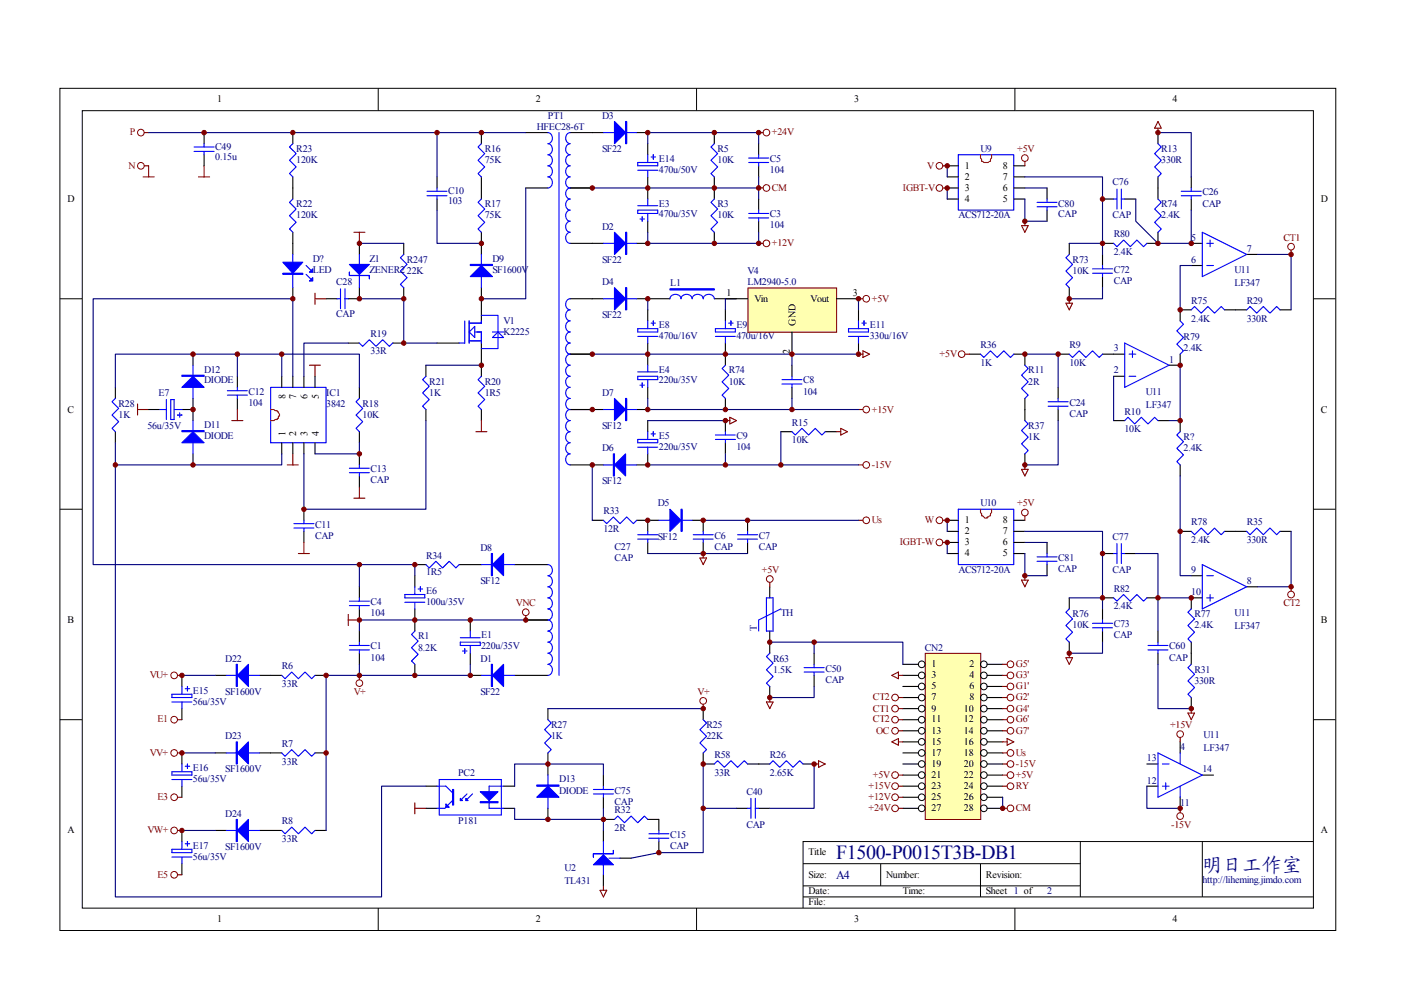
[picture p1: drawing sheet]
<svg xmlns="http://www.w3.org/2000/svg" width="297mm" height="210mm" viewBox="0 0 297 210" stroke-linecap="round" stroke-linejoin="round" font-family="sans-serif">
<g fill="none" stroke="#000" stroke-width=".21">
<path d="M12.7 18.7h270.5v178.6h-270.5zM80.2 18.7v4.7M147.7 18.7v4.7M215.2 18.7v4.7M17.4 23.5h261.1v169h-261.1zM12.7 63.3h4.7M278.4 63.3h4.7M12.7 108h4.7M278.4 108h4.7M12.7 152.6h4.7M278.4 152.6h4.7M229 178.4v11.8"/>
<path d="M254.9 178.4h-84.6v14.1M278.4 178.4h-23.5v11.8M80.2 192.5v4.7M147.7 192.5v4.7M170.3 183.1h58.7M170.3 190.2h108.1M170.3 187.8h58.7M186.7 183.1v4.7M207.9 183.1v7.1M215.2 192.5v4.7"/>
</g>
<g fill="none" stroke="#000" stroke-width=".23">
<path d="M62.1 28.1v2.4M62.1 37.5v4.7M92.7 37.5v2.4M102.1 28.1v2.4M102.1 37.5v4.7M111.5 28.1h4.7M111.5 39.9h4.7M120.9 28.1h7M120.9 39.9h4.7M135 28.1h2.3M137.3 30.5v2.3M137.3 37.5v4.7"/>
<path d="M151.4 28.1v2.4M151.4 37.5v4.7M160.9 30.5v2.3M160.9 35.2v2.3M62.1 49.3v4.6M76.2 51.6v2.3M85.6 51.6v2.3M92.7 42.2v2.4M102.1 49.3v4.6M120.9 51.6h7M135 51.6h2.3M137.3 46.9v2.4"/>
<path d="M151.4 49.3v2.3M160.9 42.2v2.4M160.9 46.9v2.4M40.9 75.1v2.3M50.3 79.8v2.3M59.7 79.8v2.3M62.1 61v2.3M62.1 79.8v2.3M64.4 79.8v2.3M66.8 79.8v2.3M69.1 63.3h2.4M73.8 72.7h2.4"/>
<path d="M76.2 61v2.3h-2.4M83.2 72.7h2.4M85.6 61v2.3M90.3 77.4v2.4M92.7 72.7h4.7M102.1 61v7M102.1 72.7v7.1M120.9 75.1h4.7M120.9 63.3h7M135 63.3h2.3M137.3 65.7v2.3M137.3 72.7v4.7"/>
<path d="M153.8 65.7v2.3M153.8 72.7v4.7M167.9 77.4v2.4M182 65.7v2.3M182 72.7v2.4M40.9 84.5v4.7M40.9 96.2v2.4M50.3 84.5v2.3M59.7 93.9v2.3M62.1 93.9v2.3M64.4 93.9v2.3M66.8 93.9v2.3"/>
<path d="M76.2 82.1v2.4M76.2 91.5v2.4M76.2 96.2v2.4M90.3 86.8v2.4M102.1 86.8v2.4M120.9 86.8h7M120.9 98.6h7M135 86.8h2.3M137.3 96.2v2.4h-2.3M137.3 82.1v2.4M137.3 89.2v2.3M153.8 84.5v2.3"/>
<path d="M153.8 89.2v2.3M153.8 93.9v2.3M165.6 91.5h2.3M167.9 82.1v2.4M175 91.5h2.3M64.4 108v2.3M64.4 112.7v2.3M76.2 100.9v2.4M88 119.7h2.3M97.4 119.7h4.7M109.1 119.7h7.1M125.6 110.3h2.3"/>
<path d="M135 110.3h4.7M146.7 110.3h2.4v2.4M149.1 115v2.4M158.5 110.3v2.4M158.5 115v2.4M76.2 124.4v2.4M76.2 129.1v2.4M76.2 133.8v2.4M76.2 138.5v2.4M88 122.1v2.3M88 129.1v4.7M99.7 131.5v2.3"/>
<path d="M99.7 138.5v2.4M111.5 131.5h4.7M38.6 143.2v2.3M38.6 150.2v2.4M38.6 159.6v2.4M45.6 143.2h2.4M45.6 159.6h2.4M55 143.2h4.7M55 159.6h4.7M66.8 143.2h2.3M66.8 159.6h2.3M88 140.9v2.3"/>
<path d="M99.7 143.2h2.4M109.1 143.2h7.1M38.6 166.7v2.3M38.6 176.1v2.3M45.6 176.1h2.4M55 176.1h4.7M66.8 176.1h2.3M38.6 183.1v2.4"/>
</g>
<g fill="none" stroke="#00f" stroke-width=".23">
<path d="M62.1 30.5l-.7 .7 1.4 1.4-1.4 1.4 1.4 1.4-1.4 1.4 .7 .7M92.7 39.9v.7M102.1 30.5l-.7 .7 1.4 1.4-1.4 1.4 1.4 1.4-1.4 1.4 .7 .7M116.2 28.1a1.2 1.2 0 0 1 .9 1.2 1.2 1.2 0 0 1-.9 1.2 1.2 1.2 0 0 1 .9 1.1 1.2 1.2 0 0 1-.9 1.2 1.2 1.2 0 0 1 .9 1.2 1.2 1.2 0 0 1-.9 1.2 1.2 1.2 0 0 1 .9 1.1 1.2 1.2 0 0 1-.9 1.2 1.2 1.2 0 0 1 .9 1.2 1.2 1.2 0 0 1-.9 1.2M118.5 28.1v115.1M120.9 28.1a1.2 1.2 0 0 0-1 1.2 1.2 1.2 0 0 0 1 1.2 1.21 1.21 0 0 0-1 1.1 1.21 1.21 0 0 0 1 1.2 1.2 1.2 0 0 0-1 1.2 1.2 1.2 0 0 0 1 1.2 1.2 1.2 0 0 0-1 1.1 1.2 1.2 0 0 0 1 1.2 1.2 1.2 0 0 0-1 1.2 1.2 1.2 0 0 0 1 1.2 1.2 1.2 0 0 0-1 1.1 1.2 1.2 0 0 0 1 1.2 1.2 1.2 0 0 0-1 1.2 1.2 1.2 0 0 0 1 1.2 1.2 1.2 0 0 0-1 1.1 1.2 1.2 0 0 0 1 1.2 1.21 1.21 0 0 0-1 1.2 1.21 1.21 0 0 0 1 1.2 1.2 1.2 0 0 0-1 1.1 1.2 1.2 0 0 0 1 1.2M127.9 28.1h7.1M135.2 34.5h4.3v.7h-4.3zM135.2 36.1h4.3M137.3 32.8v1.7M137.3 36.1v1.4M138 33.3h1"/>
<path d="M138.5 32.8v.9M151.4 30.5l-.7 .7 1.5 1.4-1.5 1.4 1.5 1.4-1.5 1.4 .7 .7M158.7 34.5h4.3M158.7 33.5h4.3M160.9 32.8v.7M160.9 34.5v.7M62.1 42.2l-.7 .7 1.4 1.4-1.4 1.4 1.4 1.4-1.4 1.4 .7 .8M62.1 53.9v7.1M64.9 58.2l.9 .9M64.9 56.3l.9 .9M76.2 53.9v7.1M85.6 53.9l-.7 .8 1.4 1.4-1.4 1.4 1.4 1.4-1.4 1.4 .7 .7"/>
<path d="M90.5 40.6h4.3M90.5 41.5h4.3M92.7 41.5v.7M102.1 42.2l-.7 .7 1.4 1.4-1.4 1.4 1.4 1.4-1.4 1.4 .7 .8M102.1 53.9v7.1M127.9 51.6h7.1M135.2 44.6h4.3v.7h-4.3zM135.2 43.6h4.3M135.7 46.4h.9M136.2 46v.9M137.3 42.2v1.4M137.3 45.3v1.6"/>
<path d="M151.4 42.2l-.7 .7 1.5 1.4-1.5 1.4 1.5 1.4-1.5 1.4 .7 .8M158.7 45.3h4.3M158.7 46.2h4.3M160.9 44.6v.7M160.9 46.2v.7M40.9 77.4v7.1M71.5 63.3h.7M72.2 61.2v4.3M73.1 63.3h.7M73.1 61.2v4.3M76.2 72.7l.7 .7 1.4-1.4 1.4 1.4 1.4-1.4 1.4 1.4 .7-.7M90.3 79.8l-.7 .7 1.4 1.4-1.4 1.4 1.4 1.4-1.4 1.4 .7 .7"/>
<path d="M98.5 68v4.7h-1.1M99.5 68v4.7M99.5 72.3h2.6M99.5 70.4l1.2-1.2v2.4zM100.7 70.4h1.4v2.3M102.1 66.9h3.5v7h-3.5M102.1 79.8l-.7 .7 1.4 1.4-1.4 1.4 1.4 1.4-1.4 1.4 .7 .7M102.1 68v.5h-2.6M104.4 70.4h2.4M105.6 70.4l1.2 1.2h-2.4zM120.9 65.7a1.2 1.2 0 0 0-1 1.2 1.2 1.2 0 0 0 1 1.1 1.2 1.2 0 0 0-1 1.2 1.2 1.2 0 0 0 1 1.2 1.2 1.2 0 0 0-1 1.2 1.2 1.2 0 0 0 1 1.1 1.2 1.2 0 0 0-1 1.2 1.2 1.2 0 0 0 1 1.2 1.2 1.2 0 0 0-1 1.2 1.2 1.2 0 0 0 1 1.1 1.21 1.21 0 0 0-1 1.2 1.21 1.21 0 0 0 1 1.2 1.2 1.2 0 0 0-1 1.2 1.2 1.2 0 0 0 1 1.1 1.2 1.2 0 0 0-1 1.2 1.2 1.2 0 0 0 1 1.2 1.2 1.2 0 0 0-1 1.2 1.2 1.2 0 0 0 1 1.1 1.2 1.2 0 0 0-1 1.2 1.2 1.2 0 0 0 1 1.2 1.2 1.2 0 0 0-1 1.2 1.2 1.2 0 0 0 1 1.1 1.2 1.2 0 0 0-1 1.2 1.2 1.2 0 0 0 1 1.2 1.2 1.2 0 0 0-1 1.2 1.2 1.2 0 0 0 1 1.1M120.9 63.3a1.2 1.2 0 0 0-1 1.2 1.2 1.2 0 0 0 1 1.2"/>
<path d="M127.9 63.3h7.1M135.2 69.7h4.3v.7h-4.3zM135.2 79.8h4.3v.7h-4.3zM135.2 71.3h4.3M135.2 78.8h4.3M137.3 68v1.7M137.3 71.3v1.4M137.3 77.4v1.4M138 68.5h1M138.5 68v1M151.7 69.7h4.2v.7h-4.2zM151.7 71.3h4.2"/>
<path d="M153.8 77.4l-.7 .7 1.4 1.4-1.4 1.5 1.4 1.4-1.4 1.4 .7 .7M153.8 68v1.7M153.8 71.3v1.4M154.5 68.5h.9M155 68v1M167.9 79.8v.7M179.9 69.7h4.2v.7h-4.2zM179.9 71.3h4.2M182 68v1.7M182 71.3v1.4M182.7 68.5h1M183.2 68v1"/>
<path d="M40.9 89.2v7M48.2 82.8h4.2M48.2 83.8h4.2M50.3 82.1v.7M50.3 83.8v.7M57.4 82.1h11.7v11.8h-11.7zM74.1 99.3h4.2M76.2 84.5l-.7 .7 1.4 1.4-1.4 1.4 1.4 1.4-1.4 1.4 .7 .7M76.2 98.6v.7M120.9 96.2a1.2 1.2 0 0 0-1 1.2 1.2 1.2 0 0 0 1 1.2M127.9 86.8h7.1M127.9 98.6h7.1"/>
<path d="M135.2 93.2h4.3v.7h-4.3zM135.2 94.8h4.3M135.7 81.7h.9M136.2 81.2v.9M137.3 80.5v1.6M137.3 91.5v1.7M137.3 94.8v1.4M138 92h1M138.5 91.5v1M151.7 93.2h4.2M151.7 92.2h4.2M153.8 91.5v.7"/>
<path d="M153.8 93.2v.7M165.8 80.5h4.2M165.8 81.4h4.2M167.9 91.5l.7 .7 1.4-1.4 1.4 1.4 1.4-1.4 1.5 1.4 .7-.7M167.9 81.4v.7M62.3 111h4.3M62.3 112h4.3M64.4 110.3v.7M64.4 112v.7M74.1 100.2h4.2M76.2 100.2v.7M90.3 119.7l.7 .7 1.4-1.4 1.4 1.4 1.4-1.4 1.5 1.4 .7-.7"/>
<path d="M102.1 119.7h7M116.2 119.7a1.2 1.2 0 0 1 .9 1.2 1.2 1.2 0 0 1-.9 1.2 1.2 1.2 0 0 1 .9 1.1 1.2 1.2 0 0 1-.9 1.2 1.2 1.2 0 0 1 .9 1.2 1.2 1.2 0 0 1-.9 1.2M127.9 110.3l.7 .7 1.4-1.4 1.5 1.4 1.4-1.4 1.4 1.4 .7-.7M139.7 110.3h7M147 113.4h4.2M147 114.3h4.2M149.1 112.7v.7M149.1 114.3v.7M156.4 113.4h4.2M156.4 114.3h4.2M158.5 112.7v.7M158.5 114.3v.7"/>
<path d="M74.1 127.5h4.2M74.1 128.4h4.2M74.1 136.9h4.2M74.1 137.8h4.2M76.2 126.8v.7M76.2 128.4v.7M76.2 136.2v.7M76.2 137.8v.7M85.8 126.1h4.3v.7h-4.3zM85.8 127.7h4.3M88 133.8l-.8 .7 1.5 1.4-1.5 1.4 1.5 1.4-1.5 1.4 .8 .8M88 124.4v1.7"/>
<path d="M88 127.7v1.4M88.7 124.9h.9M89.1 124.4v.9M97.6 136.2h4.2v.7h-4.2zM97.6 135.2h4.2M98.1 138h.9M98.5 137.6v.9M99.7 133.8v1.4M99.7 136.9v1.6M116.2 126.8a1.2 1.2 0 0 1 .9 1.1 1.2 1.2 0 0 1-.9 1.2 1.2 1.2 0 0 1 .9 1.2 1.2 1.2 0 0 1-.9 1.2 1.2 1.2 0 0 1 .9 1.1 1.2 1.2 0 0 1-.9 1.2 1.2 1.2 0 0 1 .9 1.2 1.2 1.2 0 0 1-.9 1.2 1.2 1.2 0 0 1 .9 1.1 1.2 1.2 0 0 1-.9 1.2 1.2 1.2 0 0 1 .9 1.2 1.2 1.2 0 0 1-.9 1.2 1.2 1.2 0 0 1 .9 1.1 1.2 1.2 0 0 1-.9 1.2M36.4 147.2h4.3v.7h-4.3zM36.4 148.8h4.3"/>
<path d="M38.6 145.5v1.7M38.6 148.8v1.4M39.3 146h.9M39.7 145.5v1M48 143.2h7M48 159.6h7M59.7 159.6l.7 .7 1.4-1.4 1.5 1.4 1.4-1.4 1.4 1.4 .7-.7M59.7 143.2l.7 .7 1.4-1.4 1.5 1.4 1.4-1.4 1.4 1.4 .7-.7M102.1 143.2h7M36.4 163.6h4.3v.7h-4.3zM36.4 165.3h4.3M38.6 162v1.6"/>
<path d="M38.6 165.3v1.4M38.6 178.4v1.7M39.3 178.9h.9M39.3 162.5h.9M39.7 162v.9M39.7 178.4v1M48 176.1h7M59.7 176.1l.7 .7 1.4-1.4 1.5 1.4 1.4-1.4 1.4 1.4 .7-.7M36.4 180.1h4.3v.7h-4.3zM36.4 181.7h4.3M38.6 181.7v1.4"/>
</g>
<g fill="none" stroke="#800000" stroke-width=".21">
<circle cx="29.9" cy="35.2" r=".71"/>
<circle cx="29.9" cy="28.1" r=".7"/>
<circle cx="162.5" cy="39.9" r=".71"/>
<circle cx="162.5" cy="28.1" r=".71"/>
<circle cx="162.5" cy="51.6" r=".71"/>
<circle cx="36.9" cy="143.2" r=".71"/>
<circle cx="36.9" cy="159.6" r=".71"/>
<circle cx="36.9" cy="152.6" r=".71"/>
<circle cx="76.2" cy="144.8" r=".7"/>
<circle cx="36.9" cy="176.1" r=".71"/>
<circle cx="36.9" cy="169" r=".71"/>
<circle cx="36.9" cy="185.5" r=".71"/>
</g>
<g fill="none" stroke="#800000" stroke-width=".23">
<path d="M30.3 37.5h2.4M30.6 28.1h.9M30.6 35.2h.9v2.3M160.9 28.1h.9M160.9 39.9h.9M75 49.3h2.4M76.2 49.3v2.3M160.9 51.6h.9M65.6 77.4h2.4M66.8 62.2v2.3M66.8 77.4v2.4M66.8 63.3h2.3"/>
<path d="M29.2 85.7v2.3M29.2 86.8h2.3M49.1 89.2h2.4M50.3 86.8v2.4M60.9 98.6h2.4M62.1 96.2v2.4M100.9 91.5h2.3M102.1 89.2v2.3M63.3 117.4h2.3M64.4 115v2.4M75 105.6h2.4M76.2 103.3v2.3"/>
<path d="M73.8 130.3v2.3M73.8 131.5h2.4M37.6 143.2h1M37.6 159.6h1M37.6 152.6h1M76.2 143.2v.9M37.6 176.1h1M37.6 169h1M37.6 185.5h1"/>
</g>
<path d="M57.4 86.8h.7l.2 .3h.5v.2h.2l.3 .5v.4h-.3v.5h-.2v.2h-.5l-.2 .3h-.7" fill="none" stroke="#f00" stroke-width=".23"/>
<g fill="#00f" stroke="#00f" stroke-width=".23">
<path d="M99.7 58.6l2.4-2.3 2.3 2.3z"/>
<path d="M106.8 117.4v4.7l-2.4-2.4z"/>
<path d="M38.6 93.9l2.3-2.4 2.4 2.4z"/>
<path d="M38.6 82.1l2.3-2.3 2.4 2.3z"/>
<path d="M60 55.6h4.2l-2.1 2.3z"/>
<path d="M66.3 58.9v.7h-.7z"/>
<path d="M65.6 57.7l.7-.7v.7z"/>
<path d="M74.1 56.1h4.2l-2.1 2.1z"/>
<path d="M104.4 143.2l2.4-2.3v4.6z"/>
<path d="M50.3 143.2l2.4-2.3v4.6z"/>
<path d="M50.3 159.6l2.4-2.3v4.7z"/>
<path d="M50.3 176.1l2.4-2.4v4.7z"/>
<path d="M130.3 25.8l2.3 2.3-2.3 2.4z"/>
<path d="M130.3 49.3l2.3 2.3-2.3 2.3z"/>
<path d="M130.3 61l2.3 2.3-2.3 2.4z"/>
<path d="M130.3 84.5l2.3 2.3-2.3 2.4z"/>
<path d="M130.3 98.6l2.3-2.4v4.7z"/>
<path d="M142 108l2.4 2.3-2.4 2.4z"/>
<path d="M99.7 56.1h4.7v.2h-4.7z" fill-rule="evenodd"/>
<path d="M104.2 117.4h.2v4.7h-.2z" fill-rule="evenodd"/>
<path d="M38.6 91.3h4.7v.2h-4.7z" fill-rule="evenodd"/>
<path d="M38.6 79.5h4.7v.3h-4.7z" fill-rule="evenodd"/>
<path d="M60 57.9h4.2v.3h-4.2z" fill-rule="evenodd"/>
<path d="M74.1 57.7v.7h4.2v.7v-.7h-4.2z" fill-rule="evenodd"/>
<path d="M104.2 140.9h.2v4.6h-.2z" fill-rule="evenodd"/>
<path d="M50.1 140.9h.2v4.6h-.2z" fill-rule="evenodd"/>
<path d="M50.1 157.3h.2v4.7h-.2z" fill-rule="evenodd"/>
<path d="M50.1 173.7h.2v4.7h-.2z" fill-rule="evenodd"/>
<path d="M132.6 25.8h.3v4.7h-.3z" fill-rule="evenodd"/>
<path d="M132.6 49.3h.3v4.6h-.3z" fill-rule="evenodd"/>
<path d="M132.6 61h.3v4.7h-.3z" fill-rule="evenodd"/>
<path d="M132.6 84.5h.3v4.7h-.3z" fill-rule="evenodd"/>
<path d="M130 96.2h.3v4.7h-.3z" fill-rule="evenodd"/>
<path d="M144.4 108h.2v4.7h-.2z" fill-rule="evenodd"/>
</g>
<g fill="none" stroke="#000080" stroke-width=".23">
<path d="M31.5 28.1h80M92.7 28.1v9.4M111.5 39.9v23.4h-9.4M137.3 30.5v-2.4h23.6v2.4M160.9 37.5v2.4h-35.3M160.9 39.9v2.3M76.2 51.6h9.4M137.3 49.3v2.3h23.6v-2.3M40.9 75.1h9.4M50.3 79.8v-4.7h25.9v7M59.7 75.1v4.7M62.1 79.8v-16.5h-42.3v56.4h68.2v2.4"/>
<path d="M73.8 72.7h-9.4v7.1M76.2 63.3h9.4v9.4h7.1M90.3 77.4h11.8M59.7 96.2v2.4h-18.8M76.2 93.9v2.3h-9.4M90.3 89.2v18.8h-25.9v-11.8M76.2 119.7v4.7M111.5 131.5h-35.3v2.3M38.6 143.2h7M38.6 159.6h7M76.2 140.9v2.3h23.5v-2.3M76.2 143.2h-7.1v32.9"/>
<path d="M38.6 176.1h7"/>
</g>
<path d="M158.7 61.1h18.7v9.4h-18.7z" fill="#ffffb0"/>
<g fill="none" stroke="#800000" stroke-width=".21">
<path d="M158.6 61.1h18.8v9.4h-18.8z"/>
<circle cx="199.2" cy="35.2" r=".71"/>
<circle cx="199.2" cy="39.9" r=".7"/>
<circle cx="217.3" cy="33.5" r=".7"/>
<circle cx="273.7" cy="52.3" r=".71"/>
<circle cx="183.7" cy="63.3" r=".7"/>
<circle cx="203.9" cy="75.1" r=".7"/>
<circle cx="183.7" cy="98.6" r=".71"/>
<circle cx="183.7" cy="86.8" r=".7"/>
<circle cx="183.7" cy="110.3" r=".71"/>
<circle cx="199.2" cy="110.3" r=".71"/>
<circle cx="199.2" cy="115" r=".7"/>
<circle cx="217.3" cy="108.7" r=".7"/>
<circle cx="111.5" cy="129.8" r=".71"/>
<circle cx="273.7" cy="126.1" r=".71"/>
<circle cx="149.1" cy="148.6" r=".71"/>
</g>
<g fill="none" stroke="#000" stroke-width=".23">
<path d="M200.8 35.2h2.4M200.8 37.5h2.4M200.8 39.9h2.4M214.9 35.2h2.4M214.9 37.5h2.4M214.9 39.9h2.4M222 39.9v2.3M245.5 28.1v2.4M245.5 37.5v4.7M252.6 37.5v2.4M200.8 42.2h2.4M214.9 42.2h2.4"/>
<path d="M222 44.6v2.3M226.7 51.6v2.3M233.8 51.6h2.3M233.8 53.9v2.4M233.8 58.6v2.4M245.5 49.3v2.3h-2.3M252.6 56.3h2.3M252.6 51.6h2.3M252.6 42.2v2.4M264.3 53.9h2.4M137.3 63.3h4.7M151.4 63.3h7.1"/>
<path d="M167.9 70.4v4.7M177.3 63.3h4.7M205.5 75.1h2.4M214.9 75.1h2.4v2.3M224.3 75.1h2.4M226.7 61v2.3M233.8 75.1h4.7M236.1 79.8h2.4M250.2 75.1v2.3h-2.3M252.6 65.7h-2.4v2.3M259.6 65.7h4.7M271.4 65.7h2.3"/>
<path d="M24.5 82.1v2.4M24.5 91.5v2.4M31.5 86.8h2.4M38.6 86.8h2.3M217.3 84.5v4.7M217.3 96.2v2.4M224.3 82.1v2.4M224.3 86.8v2.4M236.1 89.2h2.4M245.5 89.2h2.4M250.2 89.2v2.3M250.2 98.6v2.3"/>
<path d="M137.3 110.3v2.4M137.3 115v2.4M200.8 110.3h2.4M200.8 112.7h2.4M200.8 115h2.4M200.8 117.4h2.4M214.9 110.3h2.4M214.9 112.7h2.4M214.9 115h2.4M214.9 117.4h2.4M222 115v2.4M222 119.7v2.4"/>
<path d="M250.2 112.7h2.4M259.6 112.7h4.7M271.4 112.7h2.3M226.7 126.8v2.3M226.7 136.2v2.3M233.8 129.1v2.4M233.8 133.8v2.4M233.8 126.8h2.3M243.2 126.8h2.3M245.5 133.8v2.4M245.5 138.5v2.4M252.6 136.2v4.7"/>
<path d="M252.6 122.1h2.3M254.9 126.8h-2.3v2.3M264.3 124.4h2.4M116.2 150.2v2.4M116.2 159.6v4.7M149.1 159.6v2.4h2.3M149.1 150.2v2.4M252.6 147.9v2.3M90.3 166.7h2.4M90.3 171.4h2.4M106.8 166.7h2.3M106.8 171.4h2.3"/>
<path d="M116.2 171.4v2.3M127.9 173.7h2.4M127.9 164.3v2.4M127.9 169v2.4M127.9 176.1v2.3M137.3 173.7h2.4v2.4M139.7 178.4v2.4M156.2 171.4h2.3M158.5 162h4.7M160.9 171.4h2.3M170.3 162h2.3M127.9 185.5v2.3"/>
<path d="M131.5 182h2.3"/>
</g>
<g fill="#00f" stroke="#00f" stroke-width=".23">
<path d="M101.8 167.9h3.8l-1.9 1.8z"/>
<path d="M97.6 169.3l.5 .4h-.5z"/>
<path d="M98.8 169.3l.4 .4h-.4z"/>
<path d="M94.5 170.4l.7 .7h-.7z"/>
<path d="M113.8 169l2.4-2.3 2.3 2.3z"/>
<path d="M125.8 183.4l2.1-2.2 2.1 2.2z"/>
<path d="M142 61.2h9.4v.3h-9.4z" fill-rule="evenodd"/>
<path d="M101.8 170h3.8v.2h-3.8z" fill-rule="evenodd"/>
<path d="M95.9 167.4h.3v3.3h-.3z" fill-rule="evenodd"/>
<path d="M113.8 166.5h4.7v.2h-4.7z" fill-rule="evenodd"/>
<path d="M125.8 181v.7v-.7h4.2v-.7v.7z" fill-rule="evenodd"/>
</g>
<g fill="none" stroke="#00f" stroke-width=".23">
<path d="M203.2 32.8h11.7v11.8h-11.7zM245.5 30.5l.7 .7-1.4 1.4 1.4 1.4-1.4 1.4 1.4 1.4-.7 .7M252.6 39.9v.7M219.9 43.9h4.2M219.9 42.9h4.2M222 42.2v.7M222 43.9v.7M226.7 53.9l-.7 .8 1.4 1.4-1.4 1.4 1.4 1.4-1.4 1.4 .7 .7M231.6 57h4.3M231.6 57.9h4.3M233.8 56.3v.7M233.8 57.9v.7"/>
<path d="M236.1 51.6l.7 .7 1.4-1.4 1.4 1.4 1.4-1.4 1.5 1.4 .7-.7M245.5 42.2l.7 .7-1.4 1.4 1.4 1.4-1.4 1.4 1.4 1.4-.7 .8M250.4 40.6h4.3M250.4 41.5h4.3M252.6 41.5v.7M254.9 49.3l9.4 4.6-9.4 4.7zM255.9 56.3h1.4M255.9 51.6h1.4M256.6 50.9v1.4M142 63.3a1.21 1.21 0 0 1 1.2-.9 1.21 1.21 0 0 1 1.2 .9 1.2 1.2 0 0 1 1.2-.9 1.2 1.2 0 0 1 1.1 .9 1.21 1.21 0 0 1 1.2-.9 1.21 1.21 0 0 1 1.2 .9 1.21 1.21 0 0 1 1.2-.9 1.21 1.21 0 0 1 1.2 .9M207.9 75.1l.7 .7 1.4-1.4 1.4 1.4 1.4-1.4 1.4 1.4 .7-.7M217.3 77.4l.7 .7-1.4 1.4 1.4 1.5-1.4 1.4 1.4 1.4-.7 .7"/>
<path d="M226.7 75.1l.7 .7 1.4-1.4 1.4 1.4 1.4-1.4 1.4 1.4 .8-.7M238.5 72.7l9.4 4.7-9.4 4.7zM239.4 79.8h1.4M239.4 75.1h1.4M240.1 74.4v1.4M250.2 68l.7 .7-1.4 1.5 1.4 1.4-1.4 1.4 1.4 1.4-.7 .7M252.6 65.7l.7-.7 1.4 1.4 1.4-1.4 1.4 1.4 1.4-1.4 .7 .7M264.3 65.7l.7-.7 1.4 1.4 1.5-1.4 1.4 1.4 1.4-1.4 .7 .7M24.5 84.5l-.7 .7 1.4 1.4-1.4 1.4 1.4 1.4-1.4 1.4 .7 .7M33.9 86.8h1.4M35.3 84.7v4.2M36.2 84.7h.7v4.2h-.7z"/>
<path d="M36.9 86.8h1.7M37.6 88h1M38.1 87.5v1M217.3 89.2l.7 .7-1.4 1.4 1.4 1.4-1.4 1.4 1.4 1.4-.7 .7M222.2 85.2h4.3M222.2 86.1h4.3M224.3 84.5v.7M224.3 86.1v.7M238.5 89.2l.7-.7 1.4 1.4 1.4-1.4 1.4 1.4 1.4-1.4 .7 .7M250.2 91.5l-.7 .7 1.4 1.4-1.4 1.5 1.4 1.4-1.4 1.4 .7 .7M135.2 113.4h4.3M135.2 114.3h4.3"/>
<path d="M137.3 112.7v.7M137.3 114.3v.7M203.2 108h11.7v11.7h-11.7zM219.9 119h4.2M219.9 118.1h4.2M222 117.4v.7M222 119v.7M252.6 112.7l.7 .7 1.4-1.4 1.4 1.4 1.4-1.4 1.4 1.4 .7-.7M254.9 119.7l9.4 4.7-9.4 4.7zM264.3 112.7l.7 .7 1.4-1.4 1.5 1.4 1.4-1.4 1.4 1.4 .7-.7M226.7 129.1l-.7 .7 1.4 1.4-1.4 1.4 1.4 1.4-1.4 1.4 .7 .8M231.6 132.2h4.3"/>
<path d="M231.6 133.1h4.3M233.8 131.5v.7M233.8 133.1v.7M236.1 126.8l.7 .7 1.4-1.4 1.4 1.4 1.4-1.4 1.5 1.4 .7-.7M243.4 137.8h4.2M243.4 136.9h4.2M245.5 136.2v.7M245.5 137.8v.7M252.6 129.1l-.7 .7 1.4 1.4-1.4 1.4 1.4 1.4-1.4 1.4 .7 .8M255.9 122.1h1.4M255.9 126.8h1.4M256.6 126.1v1.4"/>
<path d="M116.2 152.6l.7 .7-1.4 1.4 1.4 1.4-1.4 1.4 1.4 1.4-.7 .7M149.1 152.6l.7 .7-1.4 1.4 1.4 1.4-1.4 1.4 1.4 1.4-.7 .7M252.6 140.9l-.7 .7 1.4 1.4-1.4 1.4 1.4 1.4-1.4 1.4 .7 .7M92.7 166.7h1.8l1.4 1.4M93.1 165.3h13.2v7.5h-13.2zM95.9 169.7l-1.6 1.7h-1.6M99 168.3l-1.4 1.4M100.2 168.3l-1.4 1.4M106.8 166.7h-3.1v4.7h3.1M116.2 164.3v7.1M125.8 167.4h4.2M125.8 168.3h4.2"/>
<path d="M127.9 166.7v.7M127.9 168.3v.7M127.9 178.4v7.1M130.3 173.7l.7-.7 1.4 1.4 1.4-1.4 1.4 1.4 1.4-1.4 .7 .7M137.6 176.8h4.2M137.6 177.7h4.2M139.7 176.1v.7M139.7 177.7v.7M151.4 162l.8-.7 1.4 1.4 1.4-1.4 1.4 1.4 1.4-1.4 .7 .7M158.5 171.4h.7M159.2 169.3v4.2M160.1 171.4h.8"/>
<path d="M160.1 169.3v4.2M163.2 162l.7-.7 1.4 1.4 1.4-1.4 1.4 1.4 1.5-1.4 .7 .7M129.1 182h2.4"/>
</g>
<g fill="none" stroke="#800000" stroke-width=".23">
<path d="M199.9 35.2h.9M199.9 39.9h.9M217.3 34.2v1M245.5 25.8l.7 1.4h-1.4zM245.5 27.2v.9M216.6 47.8h1.4l-.7 1.5zM217.3 46.9v.9M273.7 53v.9M182 63.3h1M182 75.1h1M183 74.4l1.4 .7-1.4 .7zM204.6 75.1h.9"/>
<path d="M226 64.3h1.4l-.7 1.4zM226.7 63.3v1M153.8 89.2h.9M154.7 88.5l1.5 .7-1.5 .7zM177.3 91.5h1M178.3 90.8l1.4 .7-1.4 .7zM182 86.8h1M182 98.6h1M216.6 99.5h1.4l-.7 1.4zM217.3 98.6v.9M148.4 118.3h1.4l-.7 1.4zM149.1 117.4v.9"/>
<path d="M182 110.3h1M199.9 110.3h.9M199.9 115h.9M217.3 109.4v.9M111.5 130.5v1M216.6 123h1.4l-.7 1.4zM217.3 122.1v.9M226 139.4h1.4l-.7 1.5zM226.7 138.5v.9M273.7 124.4v.9M149.1 149.3v.9M251.9 151.2h1.4l-.7 1.4z"/>
<path d="M252.6 150.2v1M88 170.2v2.4M88 171.4h2.3M172.6 162h1M173.6 161.3l1.4 .7-1.4 .7zM127.2 188.8h1.4l-.7 1.4zM127.9 187.8v1"/>
</g>
<g fill="none" stroke="#000080" stroke-width=".23">
<path d="M200.8 35.2v2.3M200.8 39.9v2.3M217.3 37.5h16.5v16.4M217.3 39.9h4.7M245.5 28.1h7.1v9.4M92.7 44.6v7h9.4M217.3 42.2v4.7h4.7M226.7 51.6h7.1M252.6 56.3h-2.4v9.4M252.6 44.6v7h-7.1M266.7 53.9h7v11.8M40.9 75.1h-16.4v7"/>
<path d="M125.6 75.1h56.4M137.3 63.3v2.4M153.8 63.3v2.4M167.9 75.1v2.3M182 63.3v2.4M217.3 75.1h7v7M233.8 61v2.3h-7.1M236.1 79.8v9.4M250.2 77.4v11.8h-2.3M24.5 93.9v4.7h16.4M24.5 98.6v91.6h56.4v-23.5h9.4M125.6 98.6v11.7"/>
<path d="M137.3 84.5v2.3h44.7M137.3 89.2h16.5M137.3 98.6h44.7M153.8 96.2v2.4M165.6 91.5v7.1M167.9 84.5v2.3M224.3 89.2v9.4h-7M137.3 117.4h21.2M149.1 110.3h32.9M200.8 110.3v2.4M200.8 115v2.4M217.3 117.4v4.7h4.7"/>
<path d="M217.3 112.7h16.5v16.4M217.3 115h4.7M250.2 100.9v21.2h2.4M273.7 112.7v11.7h-7M226.7 126.8h7.1M233.8 136.2v2.3h-7.1M252.6 126.8h-7.1v7M116.2 150.2h32.9M245.5 140.9v9.3h7.1M109.1 171.4v2.3h18.8v-2.3M127.9 164.3v-2.3h-18.8v4.7M127.9 173.7v2.4"/>
<path d="M149.1 162v9.4h7.1M149.1 171.4v9.4h-9.4l-5.9 1.2M172.6 162v9.4h-9.4"/>
</g>
<g fill="#800000" stroke="#800000" stroke-width=".21">
<circle cx="125.6" cy="39.9" r=".47"/>
<circle cx="125.6" cy="75.1" r=".47"/>
<circle cx="125.6" cy="86.8" r=".47"/>
<circle cx="125.6" cy="98.6" r=".47"/>
<circle cx="102.1" cy="63.3" r=".47"/>
<circle cx="102.1" cy="77.4" r=".47"/>
<circle cx="102.1" cy="51.6" r=".47"/>
<circle cx="40.9" cy="98.6" r=".47"/>
<circle cx="40.9" cy="86.8" r=".47"/>
<circle cx="40.9" cy="75.1" r=".47"/>
<circle cx="102.1" cy="28.1" r=".47"/>
<circle cx="62.1" cy="28.1" r=".47"/>
<circle cx="88" cy="119.7" r=".47"/>
<circle cx="85.6" cy="72.7" r=".47"/>
<circle cx="85.6" cy="63.3" r=".47"/>
<circle cx="137.3" cy="110.3" r=".47"/>
<circle cx="62.1" cy="63.3" r=".47"/>
<circle cx="92.7" cy="28.1" r=".47"/>
<circle cx="76.2" cy="51.6" r=".47"/>
<circle cx="76.2" cy="63.3" r=".47"/>
<circle cx="64.4" cy="108" r=".47"/>
<circle cx="76.2" cy="96.2" r=".47"/>
<circle cx="76.2" cy="131.5" r=".47"/>
<circle cx="50.3" cy="75.1" r=".47"/>
<circle cx="59.7" cy="75.1" r=".47"/>
<circle cx="88" cy="131.5" r=".47"/>
<circle cx="76.2" cy="119.7" r=".47"/>
<circle cx="99.7" cy="131.5" r=".47"/>
<circle cx="38.6" cy="143.2" r=".47"/>
<circle cx="38.6" cy="176.1" r=".47"/>
<circle cx="38.6" cy="159.6" r=".47"/>
<circle cx="88" cy="143.2" r=".47"/>
<circle cx="69.1" cy="159.6" r=".47"/>
<circle cx="69.1" cy="143.2" r=".47"/>
<circle cx="76.2" cy="143.2" r=".47"/>
<circle cx="99.7" cy="143.2" r=".47"/>
<circle cx="137.3" cy="28.1" r=".47"/>
<circle cx="137.3" cy="51.6" r=".47"/>
<circle cx="137.3" cy="39.9" r=".47"/>
<circle cx="151.4" cy="39.9" r=".47"/>
<circle cx="151.4" cy="28.1" r=".47"/>
<circle cx="151.4" cy="51.6" r=".47"/>
<circle cx="160.9" cy="28.1" r=".47"/>
<circle cx="160.9" cy="51.6" r=".47"/>
<circle cx="160.9" cy="39.9" r=".47"/>
<circle cx="137.3" cy="63.3" r=".47"/>
<circle cx="137.3" cy="86.8" r=".47"/>
<circle cx="137.3" cy="98.6" r=".47"/>
<circle cx="149.1" cy="110.3" r=".47"/>
<circle cx="137.3" cy="75.1" r=".47"/>
<circle cx="153.8" cy="75.1" r=".47"/>
<circle cx="182" cy="75.1" r=".47"/>
<circle cx="153.8" cy="86.8" r=".47"/>
<circle cx="149.1" cy="117.4" r=".47"/>
<circle cx="158.5" cy="110.3" r=".47"/>
<circle cx="153.8" cy="89.2" r=".47"/>
<circle cx="167.9" cy="75.1" r=".47"/>
<circle cx="182" cy="63.3" r=".47"/>
<circle cx="167.9" cy="86.8" r=".47"/>
<circle cx="153.8" cy="98.6" r=".47"/>
<circle cx="165.6" cy="98.6" r=".47"/>
<circle cx="24.5" cy="98.6" r=".47"/>
<circle cx="116.2" cy="162" r=".47"/>
<circle cx="172.6" cy="162" r=".47"/>
<circle cx="149.1" cy="162" r=".47"/>
<circle cx="149.1" cy="150.2" r=".47"/>
<circle cx="127.9" cy="173.7" r=".47"/>
<circle cx="116.2" cy="173.7" r=".47"/>
<circle cx="139.7" cy="180.8" r=".47"/>
<circle cx="149.1" cy="171.4" r=".47"/>
<circle cx="200.8" cy="35.2" r=".47"/>
<circle cx="200.8" cy="39.9" r=".47"/>
<circle cx="273.7" cy="53.9" r=".47"/>
<circle cx="217.3" cy="46.9" r=".47"/>
<circle cx="233.8" cy="51.6" r=".47"/>
<circle cx="226.7" cy="63.3" r=".47"/>
<circle cx="252.6" cy="51.6" r=".47"/>
<circle cx="245.5" cy="28.1" r=".47"/>
<circle cx="250.2" cy="65.7" r=".47"/>
<circle cx="250.2" cy="77.4" r=".47"/>
<circle cx="224.3" cy="75.1" r=".47"/>
<circle cx="217.3" cy="75.1" r=".47"/>
<circle cx="217.3" cy="98.6" r=".47"/>
<circle cx="233.8" cy="126.8" r=".47"/>
<circle cx="226.7" cy="138.5" r=".47"/>
<circle cx="217.3" cy="122.1" r=".47"/>
<circle cx="200.8" cy="110.3" r=".47"/>
<circle cx="200.8" cy="115" r=".47"/>
<circle cx="252.6" cy="126.8" r=".47"/>
<circle cx="252.6" cy="150.2" r=".47"/>
<circle cx="273.7" cy="124.4" r=".47"/>
<circle cx="250.2" cy="89.2" r=".47"/>
<circle cx="250.2" cy="112.7" r=".47"/>
</g>
<path d="M207.9 32.8v.7l.2 .2v.5a2.01 2.01 0 0 0 1.9 0v-.5l.2-.2v-.7M207.9 108v.7l.2 .2v.5h.3a.74 .74 0 0 0 .9 .4v-.2l.7-.2v-.5l.2-.2v-.7" fill="none" stroke="#f00" stroke-width=".23"/>
<path d="M196.3 138.6h11.6v35.2h-11.6z" fill="#ffffb0"/>
<g fill="none" stroke="#800000" stroke-width=".21">
<path d="M196.2 138.5h11.7v35.3h-11.7z"/>
<circle cx="163.2" cy="122.8" r=".71"/>
<circle cx="189.8" cy="152.6" r=".71"/>
<circle cx="189.8" cy="147.9" r=".71"/>
<circle cx="189.8" cy="154.9" r=".71"/>
<circle cx="189.8" cy="150.2" r=".71"/>
<circle cx="214.2" cy="143.2" r=".71"/>
<circle cx="214.2" cy="145.5" r=".71"/>
<circle cx="214.2" cy="159.6" r=".71"/>
<circle cx="214.2" cy="140.8" r=".71"/>
<circle cx="214.2" cy="152.6" r=".71"/>
<circle cx="214.2" cy="147.9" r=".71"/>
<circle cx="214.2" cy="154.9" r=".71"/>
<circle cx="214.2" cy="150.2" r=".71"/>
<circle cx="250.2" cy="155.6" r=".71"/>
<circle cx="189.8" cy="164.3" r=".71"/>
<circle cx="189.8" cy="171.4" r=".71"/>
<circle cx="189.8" cy="169" r=".71"/>
<circle cx="189.8" cy="166.7" r=".71"/>
<circle cx="214.2" cy="162" r=".71"/>
<circle cx="214.2" cy="164.3" r=".71"/>
<circle cx="214.2" cy="171.4" r=".71"/>
<circle cx="214.2" cy="166.7" r=".71"/>
<circle cx="250.2" cy="173" r=".71"/>
</g>
<g fill="none" stroke="#000" stroke-width=".21">
<circle cx="195.4" cy="143.2" r=".71"/>
<circle cx="195.4" cy="157.3" r=".71"/>
<circle cx="195.4" cy="145.5" r=".71"/>
<circle cx="195.4" cy="140.8" r=".71"/>
<circle cx="195.4" cy="159.6" r=".71"/>
<circle cx="195.4" cy="152.6" r=".7"/>
<circle cx="195.4" cy="147.9" r=".7"/>
<circle cx="195.4" cy="154.9" r=".7"/>
<circle cx="195.4" cy="150.2" r=".7"/>
<circle cx="208.6" cy="143.2" r=".71"/>
<circle cx="208.6" cy="157.3" r=".71"/>
<circle cx="208.6" cy="145.5" r=".71"/>
<circle cx="208.6" cy="140.8" r=".71"/>
<circle cx="208.6" cy="159.6" r=".71"/>
<circle cx="208.6" cy="152.6" r=".71"/>
<circle cx="208.6" cy="147.9" r=".71"/>
<circle cx="208.6" cy="154.9" r=".71"/>
<circle cx="208.6" cy="150.2" r=".71"/>
<circle cx="195.4" cy="162" r=".7"/>
<circle cx="195.4" cy="164.3" r=".7"/>
<circle cx="195.4" cy="171.4" r=".7"/>
<circle cx="195.4" cy="169" r=".7"/>
<circle cx="195.4" cy="166.7" r=".7"/>
<circle cx="208.6" cy="162" r=".71"/>
<circle cx="208.6" cy="164.3" r=".71"/>
<circle cx="208.6" cy="171.4" r=".71"/>
<circle cx="208.6" cy="169" r=".71"/>
<circle cx="208.6" cy="166.7" r=".71"/>
</g>
<g fill="none" stroke="#000" stroke-width=".23">
<path d="M43.3 28.1v2.4M43.3 32.8v2.4M233.8 42.2h2.3M238.5 42.2h2.3M233.8 117.4h2.3M238.5 117.4h2.3M163.2 124.4v2.4M163.2 133.8v4.7M172.6 138.5v2.4M163.2 145.5v2.4M172.6 143.2v2.3M191.4 140.9h3.3"/>
<path d="M191.4 143.2h3.3M191.4 145.5h3.3M191.4 147.9h3.3M191.4 150.2h3.3M191.4 152.6h3.3M191.4 154.9h3.3M191.4 157.3h3.3M191.4 159.6h3.3M209.3 140.9h3.3M209.3 143.2h3.3M209.3 145.5h3.3M209.3 147.9h3.3"/>
<path d="M209.3 150.2h3.3M209.3 152.6h3.3M209.3 154.9h3.3M209.3 157.3h3.3M209.3 159.6h3.3M250.2 157.3v2.3M191.4 162h3.3M191.4 164.3h3.3M191.4 166.7h3.3M191.4 169h3.3M191.4 171.4h3.3M209.3 162h3.3"/>
<path d="M209.3 164.3h3.3M209.3 166.7h3.3M209.3 169h3.3M209.3 171.4h3.3M243.2 162h2.3M243.2 166.7h2.3M250.2 169v2.4M254.9 164.3h2.4"/>
</g>
<g fill="none" stroke="#800000" stroke-width=".23">
<path d="M42.1 37.5h2.3M43.3 35.2v2.3M163.2 123.5v.9M162.5 148.8h1.4l-.7 1.4zM163.2 147.9v.9M189.1 143.2l1.4-.7v1.4zM189.1 157.3l1.4-.7v1.4zM190.5 143.2h.9M190.5 157.3h.9M190.5 147.9h.9M190.5 150.2h.9M190.5 152.6h.9"/>
<path d="M190.5 154.9h.9M212.6 143.2h.9M212.6 157.3h.9M212.6 147.9h.9M212.6 150.2h.9M212.6 152.6h.9M212.6 154.9h.9M212.6 159.6h.9M212.6 140.9h.9M212.6 145.5h.9M213.5 156.6l1.4 .7-1.4 .7zM250.2 156.4v.9"/>
<path d="M190.5 164.3h.9M190.5 166.7h.9M190.5 169h.9M190.5 171.4h.9M212.6 164.3h.9M212.6 166.7h.9M212.6 171.4h.9M212.6 162h.9M250.2 171.4v.9"/>
</g>
<g fill="none" stroke="#00f" stroke-width=".23">
<path d="M41.2 31.2h4.2M41.2 32.1h4.2M43.3 30.5v.7M43.3 32.1v.7M236.1 42.2h.7M236.8 40.1v4.2M237.7 42.2h.8M237.7 40.1v4.2M236.1 117.4h.7M236.8 115.3v4.2M237.7 115.3v4.2M237.7 117.4h.8"/>
<path d="M162.5 126.8h1.4v7h-1.4zM163.2 138.5l-.7 .7 1.4 1.4-1.4 1.4 1.4 1.4-1.4 1.4 .7 .7M165.6 129.1l-4.7 2.4v2.3M170.5 141.6h4.2M170.5 142.5h4.2M172.6 140.9v.7M172.6 142.5v.7M245.5 159.6l9.4 4.7-9.4 4.7zM250.2 159.6v2.4M246.5 162h1.4M246.5 166.7h1.4M247.2 166v1.4"/>
<path d="M250.2 166.7v2.3"/>
</g>
<path d="M240.8 42.2v4.7l4.7 4.7M240.8 117.4h4.7v9.4M163.2 136.2h28.2v4.7M172.6 136.2v2.3M172.6 145.5v2.4h-9.4M212.6 169v2.4M243.2 166.7v4.7h7" fill="none" stroke="#000080" stroke-width=".23"/>
<g fill="#800000" stroke="#800000" stroke-width=".21">
<circle cx="250.2" cy="171.4" r=".47"/>
<circle cx="233.8" cy="42.2" r=".47"/>
<circle cx="233.8" cy="117.4" r=".47"/>
<circle cx="245.5" cy="126.8" r=".47"/>
<circle cx="245.5" cy="51.6" r=".47"/>
<circle cx="212.6" cy="171.4" r=".47"/>
<circle cx="163.2" cy="136.2" r=".47"/>
<circle cx="163.2" cy="147.9" r=".47"/>
<circle cx="172.6" cy="136.2" r=".47"/>
<circle cx="111.5" cy="131.5" r=".47"/>
<circle cx="43.3" cy="28.1" r=".47"/>
</g>
<g font-size="4.2" fill="#000080">
<text x="177.3" y="182">F1500-P0015T3B-DB1</text>
<text x="254.9" y="184.9">明日工作室</text>
</g>
<text font-size="2.5" fill="#000080" x="177.3" y="186.3">A4</text>
<g font-size="2.1">
<text x="46.1" y="21.7">1</text>
<text x="113.6" y="21.7">2</text>
<text x="181.1" y="21.7">3</text>
<text x="248.6" y="21.7">4</text>
<text x="204.6" y="35.7">1</text>
<text x="212.6" y="35.7">8</text>
<text x="204.6" y="38.1">2</text>
<text x="204.6" y="40.5">3</text>
<text x="212.6" y="40.5">6</text>
<text x="212.6" y="38.1">7</text>
<text x="14.3" y="42.8">D</text>
<text x="204.6" y="42.8">4</text>
<text x="212.6" y="42.8">5</text>
<text x="280.1" y="42.8">D</text>
<text x="154" y="62.8">1</text>
<text x="159.9" y="63.9">Vin</text>
<text x="171.9" y="63.9">Vout</text>
<text x="180.8" y="62.8">3</text>
<text x="168.7" y="69" transform="rotate(-90 168.7 69)">GND</text>
<text x="167.5" y="75.1" transform="rotate(-90 167.5 75.1)">2</text>
<text x="14.3" y="87.5">C</text>
<text x="60.5" y="84.7" transform="rotate(-90 60.5 84.7)">8</text>
<text x="62.8" y="84.7" transform="rotate(-90 62.8 84.7)">7</text>
<text x="65.2" y="84.7" transform="rotate(-90 65.2 84.7)">6</text>
<text x="67.6" y="84.7" transform="rotate(-90 67.6 84.7)">5</text>
<text x="280.1" y="87.5">C</text>
<text x="60.5" y="92.5" transform="rotate(-90 60.5 92.5)">1</text>
<text x="62.8" y="92.5" transform="rotate(-90 62.8 92.5)">2</text>
<text x="65.2" y="92.5" transform="rotate(-90 65.2 92.5)">3</text>
<text x="67.6" y="92.5" transform="rotate(-90 67.6 92.5)">4</text>
<text x="204.6" y="110.9">1</text>
<text x="204.6" y="113.3">2</text>
<text x="212.6" y="113.3">7</text>
<text x="212.6" y="110.9">8</text>
<text x="204.6" y="115.6">3</text>
<text x="204.6" y="118">4</text>
<text x="212.6" y="118">5</text>
<text x="212.6" y="115.6">6</text>
<text x="14.3" y="132.1">B</text>
<text x="280.1" y="132.1">B</text>
<text x="197.5" y="141.5">1</text>
<text x="197.5" y="143.8">3</text>
<text x="205.6" y="141.5">2</text>
<text x="205.6" y="143.8">4</text>
<text x="197.5" y="146.1">5</text>
<text x="197.5" y="148.5">7</text>
<text x="205.6" y="146.1">6</text>
<text x="205.6" y="148.5">8</text>
<text x="197.5" y="150.9">9</text>
<text x="197.5" y="153.2">11</text>
<text x="197.5" y="155.5">13</text>
<text x="204.4" y="150.9">10</text>
<text x="204.4" y="153.2">12</text>
<text x="204.4" y="155.5">14</text>
<text x="197.5" y="157.9">15</text>
<text x="197.5" y="160.3">17</text>
<text x="204.4" y="157.9">16</text>
<text x="204.4" y="160.3">18</text>
<text x="197.5" y="162.6">19</text>
<text x="197.5" y="164.9">21</text>
<text x="197.5" y="167.3">23</text>
<text x="204.4" y="162.6">20</text>
<text x="204.4" y="164.9">22</text>
<text x="204.4" y="167.3">24</text>
<text x="197.5" y="169.6">25</text>
<text x="197.5" y="172">27</text>
<text x="204.4" y="169.6">26</text>
<text x="204.4" y="172">28</text>
<text x="14.3" y="176.7">A</text>
<text x="280.1" y="176.7">A</text>
<text x="171.4" y="181.4">Title</text>
<text x="171.4" y="186.1">Size:</text>
<text x="171.4" y="189.6">Date:</text>
<text x="171.4" y="192">File:</text>
<text x="187.9" y="186.1">Number:</text>
<text x="191.4" y="189.6">Time:</text>
<text x="209" y="186.1">Revision:</text>
<text x="209" y="189.6">Sheet 1 of</text>
<text x="46.1" y="195.5">1</text>
<text x="113.6" y="195.5">2</text>
<text x="181.1" y="195.5">3</text>
<text x="248.6" y="195.5">4</text>
</g>
<g font-size="2.1" fill="#800000">
<text x="27.5" y="28.7">P</text>
<text x="163.7" y="28.7">+24V</text>
<text x="27.3" y="35.7">N</text>
<text x="196.6" y="35.7">V</text>
<text x="215.6" y="32.3">+5V</text>
<text x="163.7" y="40.5">CM</text>
<text x="191.4" y="40.5">IGBT-V</text>
<text x="163.7" y="52.2">+12V</text>
<text x="272.1" y="51.1">CT1</text>
<text x="184.8" y="63.9">+5V</text>
<text x="199.2" y="75.7">+5V</text>
<text x="184.8" y="87.5">+15V</text>
<text x="184.8" y="99.2">-15V</text>
<text x="215.6" y="107.4">+5V</text>
<text x="184.8" y="110.9">Us</text>
<text x="196.1" y="110.9">W</text>
<text x="190.8" y="115.6">IGBT-W</text>
<text x="161.5" y="121.5">+5V</text>
<text x="109.4" y="128.5">VNC</text>
<text x="272.1" y="128.5">CT2</text>
<text x="31.7" y="143.8">VU+</text>
<text x="215.4" y="141.5">G5'</text>
<text x="215.4" y="143.8">G3'</text>
<text x="75" y="147.3">V+</text>
<text x="147.9" y="147.3">V+</text>
<text x="185.1" y="148.5">CT2</text>
<text x="215.4" y="146.1">G1'</text>
<text x="215.4" y="148.5">G2'</text>
<text x="33.4" y="153.2">E1</text>
<text x="185.1" y="150.9">CT1</text>
<text x="185.1" y="153.2">CT2</text>
<text x="185.8" y="155.5">OC</text>
<text x="215.4" y="150.9">G4'</text>
<text x="215.4" y="153.2">G6'</text>
<text x="215.4" y="155.5">G7'</text>
<text x="248.1" y="154.4">+15V</text>
<text x="31.7" y="160.3">VV+</text>
<text x="215.4" y="160.3">Us</text>
<text x="184.1" y="167.3">+15V</text>
<text x="185.1" y="164.9">+5V</text>
<text x="215.4" y="167.3">RY</text>
<text x="215.4" y="164.9">+5V</text>
<text x="215.4" y="162.6">-15V</text>
<text x="33.4" y="169.6">E3</text>
<text x="184.1" y="169.6">+12V</text>
<text x="184.1" y="172">+24V</text>
<text x="215.4" y="172">CM</text>
<text x="31.2" y="176.7">VW+</text>
<text x="248.3" y="175.5">-15V</text>
<text x="33.4" y="186.1">E5</text>
</g>
<g font-size="2.1" fill="#000080">
<text x="113.8" y="27.5">HFEC28-6T</text>
<text x="116.2" y="25.2">PT1</text>
<text x="127.7" y="25.2">D3</text>
<text x="45.6" y="31.8">C49</text>
<text x="45.6" y="33.9">0.15u</text>
<text x="62.8" y="32.3">R23</text>
<text x="62.8" y="34.6">120K</text>
<text x="102.8" y="32.3">R16</text>
<text x="102.8" y="34.6">75K</text>
<text x="127.7" y="32.3">SF22</text>
<text x="139.7" y="34.4">E14</text>
<text x="152.1" y="32.3">R5</text>
<text x="152.1" y="34.6">10K</text>
<text x="163.2" y="34.4">C5</text>
<text x="207.9" y="32.3">U9</text>
<text x="246.2" y="32.3">R13</text>
<text x="246.2" y="34.6">330R</text>
<text x="95" y="41.2">C10</text>
<text x="139.7" y="36.7">470u/50V</text>
<text x="163.2" y="36.7">104</text>
<text x="235.9" y="39.3">C76</text>
<text x="254.9" y="41.4">C26</text>
<text x="62.8" y="44">R22</text>
<text x="62.8" y="46.3">120K</text>
<text x="95" y="43.3">103</text>
<text x="102.8" y="44">R17</text>
<text x="102.8" y="46.3">75K</text>
<text x="139.7" y="43.8">E3</text>
<text x="139.7" y="46.1">470u/35V</text>
<text x="152.1" y="44">R3</text>
<text x="152.1" y="46.3">10K</text>
<text x="163.2" y="46.1">C3</text>
<text x="203.2" y="46.3">ACS712-20A</text>
<text x="224.4" y="43.8">C80</text>
<text x="224.4" y="46.1">CAP</text>
<text x="235.9" y="46.3">CAP</text>
<text x="246.2" y="44">R74</text>
<text x="246.2" y="46.3">2.4K</text>
<text x="254.9" y="43.8">CAP</text>
<text x="127.7" y="48.7">D2</text>
<text x="163.2" y="48.4">104</text>
<text x="236.1" y="50.3">R80</text>
<text x="252.6" y="51.1">5</text>
<text x="264.3" y="53.4">7</text>
<text x="66.3" y="55.5">D?</text>
<text x="66.3" y="57.8">LED</text>
<text x="78.3" y="55.5">Z1</text>
<text x="78.3" y="57.8">ZENER2</text>
<text x="86.3" y="55.7">R247</text>
<text x="86.3" y="58.1">22K</text>
<text x="104.4" y="55.5">D9</text>
<text x="104.4" y="57.8">SF1600V</text>
<text x="127.7" y="55.7">SF22</text>
<text x="158.5" y="58.1">V4</text>
<text x="227.4" y="55.7">R73</text>
<text x="227.4" y="58.1">10K</text>
<text x="236.1" y="54.1">2.4K</text>
<text x="236.1" y="57.8">C72</text>
<text x="252.6" y="55.7">6</text>
<text x="261.7" y="57.8">U11</text>
<text x="71.3" y="60.5">C28</text>
<text x="127.7" y="60.5">D4</text>
<text x="142.1" y="60.6">L1</text>
<text x="158.5" y="60.5">LM2940-5.0</text>
<text x="236.1" y="60.2">CAP</text>
<text x="252.6" y="64.4">R75</text>
<text x="261.7" y="60.6">LF347</text>
<text x="264.3" y="64.4">R29</text>
<text x="71.3" y="67.2">CAP</text>
<text x="78.6" y="71.5">R19</text>
<text x="106.8" y="68.7">V1</text>
<text x="106.8" y="71">K2225</text>
<text x="127.7" y="67.5">SF22</text>
<text x="139.7" y="69.6">E8</text>
<text x="139.7" y="71.9">470u/16V</text>
<text x="156.1" y="69.6">E9</text>
<text x="156.1" y="71.9">470u/16V</text>
<text x="184.4" y="69.6">E11</text>
<text x="184.4" y="71.9">330u/16V</text>
<text x="252.6" y="68.2">2.4K</text>
<text x="264.3" y="68.2">330R</text>
<text x="78.6" y="75">33R</text>
<text x="207.9" y="73.8">R36</text>
<text x="207.9" y="77.6">1K</text>
<text x="226.7" y="73.8">R9</text>
<text x="226.7" y="77.6">10K</text>
<text x="236.1" y="74.5">3</text>
<text x="247.9" y="76.9">1</text>
<text x="251" y="72.2">R79</text>
<text x="251" y="74.5">2.4K</text>
<text x="33.6" y="83.9">E7</text>
<text x="43.3" y="79">D12</text>
<text x="43.3" y="81.3">DIODE</text>
<text x="52.7" y="83.7">C12</text>
<text x="69.2" y="83.9">IC1</text>
<text x="91" y="81.5">R21</text>
<text x="91" y="83.9">1K</text>
<text x="102.8" y="81.5">R20</text>
<text x="102.8" y="83.9">1R5</text>
<text x="127.7" y="83.9">D7</text>
<text x="139.7" y="79">E4</text>
<text x="139.7" y="81.3">220u/35V</text>
<text x="154.5" y="79.2">R74</text>
<text x="154.5" y="81.5">10K</text>
<text x="170.3" y="81.3">C8</text>
<text x="170.3" y="83.7">104</text>
<text x="218" y="79.2">R11</text>
<text x="218" y="81.5">2R</text>
<text x="236.1" y="79.2">2</text>
<text x="242.9" y="83.7">U11</text>
<text x="25.1" y="86.3">R28</text>
<text x="25.1" y="88.6">1K</text>
<text x="52.7" y="86">104</text>
<text x="69.2" y="86.3">3842</text>
<text x="76.9" y="86.3">R18</text>
<text x="76.9" y="88.6">10K</text>
<text x="226.7" y="86">C24</text>
<text x="226.7" y="88.4">CAP</text>
<text x="238.4" y="87.9">R10</text>
<text x="242.9" y="86.5">LF347</text>
<text x="31.2" y="90.9">56u/35V</text>
<text x="43.3" y="90.7">D11</text>
<text x="43.3" y="93.1">DIODE</text>
<text x="127.7" y="90.9">SF12</text>
<text x="127.7" y="95.7">D6</text>
<text x="139.7" y="93.1">E5</text>
<text x="139.7" y="95.4">220u/35V</text>
<text x="156.1" y="93.1">C9</text>
<text x="156.1" y="95.4">104</text>
<text x="167.9" y="90.3">R15</text>
<text x="167.9" y="94">10K</text>
<text x="218" y="90.9">R37</text>
<text x="218" y="93.3">1K</text>
<text x="238.4" y="91.6">10K</text>
<text x="251" y="93.3">R?</text>
<text x="251" y="95.7">2.4K</text>
<text x="78.6" y="100.1">C13</text>
<text x="78.6" y="102.5">CAP</text>
<text x="127.7" y="102.7">SF12</text>
<text x="139.4" y="107.4">D5</text>
<text x="207.9" y="107.4">U10</text>
<text x="66.8" y="111.9">C11</text>
<text x="127.9" y="109.1">R33</text>
<text x="127.9" y="112.8">12R</text>
<text x="252.6" y="111.4">R78</text>
<text x="264.3" y="111.4">R35</text>
<text x="66.8" y="114.2">CAP</text>
<text x="90.3" y="118.5">R34</text>
<text x="101.9" y="116.8">D8</text>
<text x="130.3" y="116.6">C27</text>
<text x="130.3" y="118.9">CAP</text>
<text x="139.4" y="114.5">SF12</text>
<text x="151.5" y="114.2">C6</text>
<text x="151.5" y="116.6">CAP</text>
<text x="160.9" y="114.2">C7</text>
<text x="160.9" y="116.6">CAP</text>
<text x="224.4" y="118.9">C81</text>
<text x="235.9" y="114.5">C77</text>
<text x="252.6" y="115.2">2.4K</text>
<text x="264.3" y="115.2">330R</text>
<text x="90.3" y="121.9">1R5</text>
<text x="90.3" y="125.9">E6</text>
<text x="101.9" y="123.9">SF12</text>
<text x="203.2" y="121.5">ACS712-20A</text>
<text x="224.4" y="121.3">CAP</text>
<text x="235.9" y="121.5">CAP</text>
<text x="236.1" y="125.5">R82</text>
<text x="252.6" y="121.5">9</text>
<text x="264.3" y="123.9">8</text>
<text x="78.6" y="128.3">C4</text>
<text x="78.6" y="130.7">104</text>
<text x="90.3" y="128.3">100u/35V</text>
<text x="165.5" y="130.7">TH</text>
<text x="227.4" y="130.9">R76</text>
<text x="236.1" y="129.2">2.4K</text>
<text x="252.6" y="126.2">10</text>
<text x="253.2" y="130.9">R77</text>
<text x="261.7" y="130.7">U11</text>
<text x="78.6" y="137.7">C1</text>
<text x="88.6" y="135.6">R1</text>
<text x="88.6" y="137.9">8.2K</text>
<text x="102" y="135.3">E1</text>
<text x="102" y="137.7">220u/35V</text>
<text x="160.4" y="133.8" transform="rotate(-90 160.4 133.8)">T</text>
<text x="196.1" y="137.9">CN2</text>
<text x="227.4" y="133.2">10K</text>
<text x="236.1" y="133">C73</text>
<text x="236.1" y="135.3">CAP</text>
<text x="247.9" y="137.7">C60</text>
<text x="253.2" y="133.2">2.4K</text>
<text x="261.7" y="133.4">LF347</text>
<text x="47.8" y="140.3">D22</text>
<text x="59.8" y="141.9">R6</text>
<text x="78.6" y="140.1">104</text>
<text x="101.9" y="140.3">D1</text>
<text x="163.9" y="140.3">R63</text>
<text x="163.9" y="142.6">1.5K</text>
<text x="175" y="142.4">C50</text>
<text x="247.9" y="140.1">CAP</text>
<text x="253.2" y="142.6">R31</text>
<text x="40.9" y="147.1">E15</text>
<text x="40.9" y="149.5">56u/35V</text>
<text x="47.8" y="147.3">SF1600V</text>
<text x="59.8" y="145.7">33R</text>
<text x="101.9" y="147.3">SF22</text>
<text x="175" y="144.7">CAP</text>
<text x="253.2" y="145">330R</text>
<text x="116.8" y="154.4">R27</text>
<text x="149.8" y="154.4">R25</text>
<text x="47.8" y="156.7">D23</text>
<text x="59.8" y="158.3">R7</text>
<text x="116.8" y="156.7">1K</text>
<text x="149.8" y="156.7">22K</text>
<text x="151.5" y="160.7">R58</text>
<text x="163.2" y="160.7">R26</text>
<text x="243.2" y="161.4">13</text>
<text x="250.2" y="159.1">4</text>
<text x="255.2" y="156.5">U11</text>
<text x="255.2" y="159.3">LF347</text>
<text x="40.9" y="163.5">E16</text>
<text x="40.9" y="165.9">56u/35V</text>
<text x="47.8" y="163.8">SF1600V</text>
<text x="59.8" y="162.2">33R</text>
<text x="97.1" y="164.4">PC2</text>
<text x="118.5" y="165.9">D13</text>
<text x="151.5" y="164.4">33R</text>
<text x="163.2" y="164.4">2.65K</text>
<text x="243.2" y="166.1">12</text>
<text x="254.9" y="163.8">14</text>
<text x="47.8" y="173.2">D24</text>
<text x="118.5" y="168.2">DIODE</text>
<text x="130.3" y="172.5">R32</text>
<text x="130.3" y="168.2">C75</text>
<text x="130.3" y="170.6">CAP</text>
<text x="158.2" y="168.5">C40</text>
<text x="250.2" y="170.8">11</text>
<text x="59.8" y="174.8">R8</text>
<text x="59.8" y="178.6">33R</text>
<text x="97.1" y="174.8">P181</text>
<text x="130.3" y="176.2">2R</text>
<text x="142.1" y="177.6">C15</text>
<text x="158.2" y="175.5">CAP</text>
<text x="40.9" y="180">E17</text>
<text x="40.9" y="182.3">56u/35V</text>
<text x="47.8" y="180.2">SF1600V</text>
<text x="119.7" y="184.7">U2</text>
<text x="142.1" y="180">CAP</text>
<text x="119.7" y="187.5">TL431</text>
<text x="222" y="189.6">2</text>
<text x="254.9" y="187.3">http://liheming.jimdo.com</text>
</g>
</svg>
